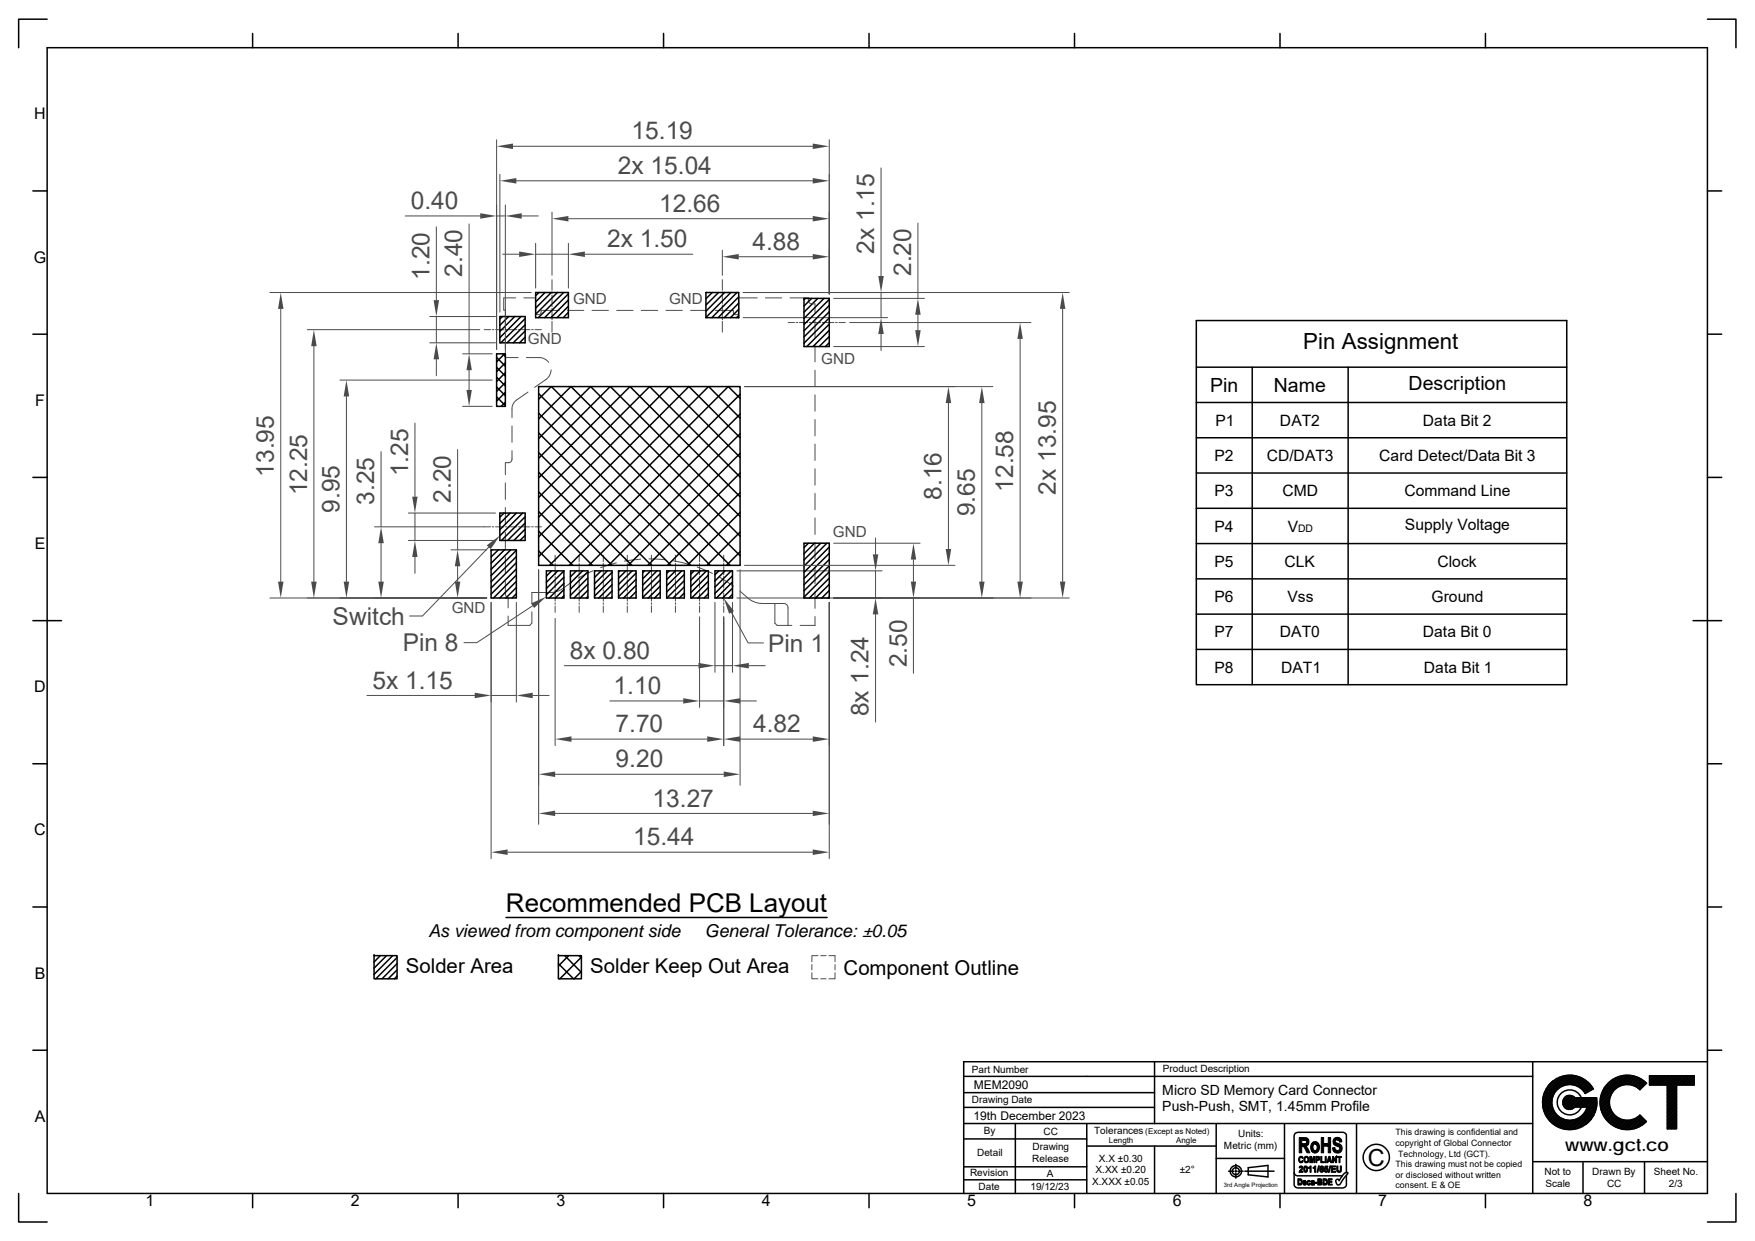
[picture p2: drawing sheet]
<svg xmlns="http://www.w3.org/2000/svg" width="297mm" height="210mm" viewBox="0 0 297 210" stroke-linecap="round" stroke-linejoin="round" font-family="sans-serif">
<path d="M84.6 29.5v23.3M87.4 30.6h50.2M140.4 29.5v20.2" fill="none" stroke="#4b4b4b" stroke-width=".17"/>
<g fill="#4b4b4b">
<path d="M84.6 30.6l2.8-.5v1z"/>
<path d="M137.6 30.1l2.8 .5-2.8 .5z"/>
</g>
<g fill="none" stroke="#4b4b4b" stroke-width=".17">
<path d="M149.1 28.4v18.3M85.5 57.2v3.3h2.2M87.3 50.4h-2v2.1h.2v3.3M88.6 50.4h2.1v2.4a.5 .5 0 0 0 .6 .4 .5 .5 0 0 0 .3-.7h3M96 52.5h2.8M100.2 52.5h2.8M104.4 52.5h2.7M108.5 52.5h2.8M112.7 52.5h2.8M116.9 52.5h2.8M125.8 53.7h24.4M125.8 49.5h24.4"/>
<path d="M128.2 50.4h-3.2v2.4a.49 .49 0 0 1-.6 .4 .49 .49 0 0 1-.3-.7h-3M129.5 50.4h2.8M133.7 50.4h3.1a.81 .81 0 0 0 .5 1h.1M137.9 51.4v1.5M137.9 54.3v2.8M137.9 58.5v2.7M149.1 49.5v4.2M149.1 56.5v2.8M86.7 76.2v1.5a.55 .55 0 0 1-.6 .6h-.6v2M86.7 72.1v2.8M89.1 60.5h2.1a2 2 0 0 1 1.7 .8M89.4 66.3l-2 1.4a1.85 1.85 0 0 0-.7 1.5v1.5"/>
<path d="M93.3 62.6a2.13 2.13 0 0 1-.9 1.6l-1.9 1.3M137.9 62.6v2.8M137.9 66.8v2.8M137.9 71v2.8M137.9 75.1v2.8M137.9 79.3v2.8M85.5 98.4v2l.2 .5 .3 .4v1.6M85.5 81.7v2.8M85.5 85.9v2.8M85.5 90.1v2.7M85.5 94.2v2.8M96.7 98.5l-.2 .2a4.9 4.9 0 0 1-3.4 1.6h-3.1v1.9"/>
<path d="M100.4 96.6l-2.5 1.2M104.3 95.2l-2.6 .8M108.4 94.6l-2.7 .3M109.8 94.6l2.8 .1M114 94.9l2.7 .6M118 95.9l2.6 1.1M121.8 97.7l2.3 1.5M137.9 83.5v2.8M137.9 87.6v2.8M137.9 91.8v2.8M137.9 96v2.8M90 103.5v1.9l-.3 .4h-3.7v-1.6"/>
<path d="M125.2 100l.2 .2a5.5 5.5 0 0 0 3.1 1.9h4.1a.71 .71 0 0 1 .8 .8v2.9M131.1 102.1v3.3l.4 .4h2.5M137.9 100.1v2.8M137.9 104.3v1.5h-2.5"/>
</g>
<g fill="#4b4b4b">
<path d="M149.1 53.7l.5 2.8h-.9z"/>
<path d="M148.7 46.7h.9l-.5 2.8z"/>
</g>
<path d="M155.4 37.7v12.8M141.1 58.6h15.4M141.1 50.5h15.4M155.4 53.3v2.6" fill="none" stroke="#4b4b4b" stroke-width=".17"/>
<g fill="#4b4b4b">
<path d="M154.9 55.9h.9l-.4 2.7z"/>
<path d="M155.4 50.5l.4 2.8h-.9z"/>
</g>
<path d="M124.7 96.6h24.6M148.2 91v2.8M148.2 96.6v4.6M124.7 101.2h24.6M148.2 104v18.2" fill="none" stroke="#4b4b4b" stroke-width=".17"/>
<g fill="#4b4b4b">
<path d="M147.7 93.8h1l-.5 2.8z"/>
<path d="M148.2 101.2l.5 2.8h-1z"/>
</g>
<path d="M141.1 91.9h14.6M154.6 94.7v3.7M141.1 101.2h14.6M154.6 101.2v12.7" fill="none" stroke="#4b4b4b" stroke-width=".17"/>
<g fill="#4b4b4b">
<path d="M154.6 91.9l.5 2.8h-.9z"/>
<path d="M154.2 98.4h.9l-.5 2.8z"/>
</g>
<path d="M84.1 23.7v35.4M86.8 24.8h50.8M140.4 23.7v26" fill="none" stroke="#4b4b4b" stroke-width=".17"/>
<g fill="#4b4b4b">
<path d="M137.6 24.3l2.8 .5-2.8 .4z"/>
<path d="M84.1 24.8l2.7-.5v.9z"/>
</g>
<path d="M93.4 35.9v10.7M96.2 37h41.4M140.4 35.9v13.8" fill="none" stroke="#4b4b4b" stroke-width=".17"/>
<g fill="#4b4b4b">
<path d="M137.6 36.5l2.8 .5-2.8 .5z"/>
<path d="M93.4 37l2.8-.5v1z"/>
</g>
<path d="M122.3 42.3v4.3M125 43.4h12.6M140.4 42.3v7.4" fill="none" stroke="#4b4b4b" stroke-width=".17"/>
<g fill="#4b4b4b">
<path d="M137.6 43l2.8 .4-2.8 .5z"/>
<path d="M122.3 43.4l2.7-.4v.9z"/>
</g>
<path d="M73.9 38.4v12.4M72.7 53.6h11.2M72.7 58h11.2M73.9 53.6v4.4M73.9 60.8v2.8" fill="none" stroke="#4b4b4b" stroke-width=".17"/>
<g fill="#4b4b4b">
<path d="M73.9 58l.4 2.8h-.9z"/>
<path d="M73.4 50.8h.9l-.4 2.8z"/>
</g>
<path d="M64.5 76.4v12.7M63.4 89.1h18.5M64.5 91.9v6.5M63.4 101.2h19" fill="none" stroke="#4b4b4b" stroke-width=".17"/>
<g fill="#4b4b4b">
<path d="M64 98.4h1l-.5 2.8z"/>
<path d="M64.5 89.1l.5 2.8h-1z"/>
</g>
<path d="M70.2 71.6v12.4M69.1 86.8h14.8M69.1 91.4h14.8M70.2 86.8v4.6M70.2 94.2v2.8" fill="none" stroke="#4b4b4b" stroke-width=".17"/>
<g fill="#4b4b4b">
<path d="M70.2 91.4l.5 2.8h-.9z"/>
<path d="M69.8 84h.9l-.5 2.8z"/>
</g>
<path d="M77.4 76.1v16.9M76.3 93h6.1M77.4 95.8v2.6M76.3 101.2h5.8" fill="none" stroke="#4b4b4b" stroke-width=".17"/>
<g fill="#4b4b4b">
<path d="M77 98.4h.9l-.5 2.8z"/>
<path d="M77.4 93l.5 2.8h-.9z"/>
</g>
<path d="M57.5 64.3h25.8M58.6 67.1v31.3M57.5 101.2h24.9" fill="none" stroke="#4b4b4b" stroke-width=".17"/>
<g fill="#4b4b4b">
<path d="M58.2 98.4h.9l-.5 2.8z"/>
<path d="M58.6 64.3l.5 2.8h-.9z"/>
</g>
<path d="M62.1 117.7h18.2M83.1 117.7h4.3M83.1 101.9v16.9M87.4 101.9v16.9M90.2 117.7h2.7" fill="none" stroke="#4b4b4b" stroke-width=".17"/>
<g fill="#4b4b4b">
<path d="M87.4 117.7l2.8-.5v.9z"/>
<path d="M80.3 117.2l2.8 .5-2.8 .4z"/>
</g>
<path d="M95.5 112.6h22.7M121 101.9v11.9M121 112.6h3M124 101.9v11.9M126.7 112.6h2.8" fill="none" stroke="#4b4b4b" stroke-width=".17"/>
<g fill="#4b4b4b">
<path d="M124 112.6l2.7-.4v.9z"/>
<path d="M118.2 112.2l2.8 .4-2.8 .5z"/>
</g>
<path d="M103.2 118.6h12.4M118.4 104.4v15.3M118.4 118.6h4.1M122.5 104.4v15.3M125.3 118.6h2.7" fill="none" stroke="#4b4b4b" stroke-width=".17"/>
<g fill="#4b4b4b">
<path d="M122.5 118.6l2.8-.5v.9z"/>
<path d="M115.6 118.1l2.8 .5-2.8 .4z"/>
</g>
<path d="M94 104.6v21.6M122.5 104.6v21.6M96.7 125.1h23" fill="none" stroke="#4b4b4b" stroke-width=".17"/>
<g fill="#4b4b4b">
<path d="M119.7 124.6l2.8 .5-2.8 .4z"/>
<path d="M94 125.1l2.7-.5v.9z"/>
</g>
<path d="M122.5 104.4v21.8M140.4 101.9v24.3M125.3 125.1h12.3" fill="none" stroke="#4b4b4b" stroke-width=".17"/>
<g fill="#4b4b4b">
<path d="M137.6 124.6l2.8 .5-2.8 .4z"/>
<path d="M122.5 125.1l2.8-.5v.9z"/>
</g>
<g fill="none" stroke="#4b4b4b" stroke-width=".17">
<path d="M82 55.8h1M83.3 55.8h.3M83.9 55.8h1.4M85.5 55.8h.3M86.1 55.8h1.4M87.8 55.8h.2M88.3 55.8h1.4M90 55.8h.3M90.6 55.8h1M93.4 47.3v1.8M93.4 49.4v.3M93.4 49.9v1.4"/>
<path d="M93.4 51.6v.3M93.4 52.2v1.4M93.4 53.8v.3M93.4 54.4v1.8M122.3 47.3v1.8M122.3 49.4v.3M122.3 49.9v1.4M122.3 51.6v.3M122.3 52.2v1.4M122.3 53.8v.3M122.3 54.4v1.8M133.4 54.6h1.1"/>
<path d="M134.7 54.6h.3M135.3 54.6h1.4M137 54.6h.2M137.5 54.6h1.4M139.2 54.6h.3M139.8 54.6h1.3M141.4 54.6h.3M142 54.6h1.1M82 89.1h1M83.3 89.1h.3M83.9 89.1h1.4M85.5 89.1h.3"/>
<path d="M86.1 89.1h1.4M87.8 89.1h.2M88.3 89.1h1.4M90 89.1h.3M90.6 89.1h1M94 93.9v1.1M94 95.3v.3M94 95.9v1.4M94 97.5v.3M94 98.1v1.4M94 99.8v.2M98 93.9v1.1"/>
<path d="M98 95.3v.3M98 95.9v1.4M98 97.5v.3M98 98.1v1.4M98 99.8v.2M102.1 93.9v1.1M102.1 95.3v.3M102.1 95.9v1.4M102.1 97.5v.3M102.1 98.1v1.4M102.1 99.8v.2M106.2 93.9v1.1"/>
<path d="M106.2 95.3v.3M106.2 95.9v1.4M106.2 97.5v.3M106.2 98.1v1.4M106.2 99.8v.2M110.3 93.9v1.1M110.3 95.3v.3M110.3 95.9v1.4M110.3 97.5v.3M110.3 98.1v1.4M110.3 99.8v.2M114.3 93.9v1.1"/>
<path d="M114.3 95.3v.3M114.3 95.9v1.4M114.3 97.5v.3M114.3 98.1v1.4M114.3 99.8v.2M118.4 93.9v1.1M118.4 95.3v.3M118.4 95.9v1.4M118.4 97.5v.3M118.4 98.1v1.4M118.4 99.8v.2M122.5 93.9v1.1"/>
<path d="M122.5 95.3v.3M122.5 95.9v1.4M122.5 97.5v.3M122.5 98.1v1.4M122.5 99.8v.2M83.1 101.9v43.4M94 100.3v1.4M94 102v.3M94 102.5v1.1M98 100.3v1.4M98 102v.3M98 102.5v1.1"/>
<path d="M102.1 100.3v1.4M102.1 102v.3M102.1 102.5v1.1M106.2 100.3v1.4M106.2 102v.3M106.2 102.5v1.1M110.3 100.3v1.4M110.3 102v.3M110.3 102.5v1.1M114.3 100.3v1.4M114.3 102v.3M114.3 102.5v1.1"/>
<path d="M118.4 100.3v1.4M118.4 102v.3M118.4 102.5v1.1M122.5 100.3v1.4M122.5 102v.3M122.5 102.5v1.1M140.4 101.9v43.4M85.9 144.2h51.7"/>
</g>
<g fill="#4b4b4b">
<path d="M137.6 143.7l2.8 .5-2.8 .5z"/>
<path d="M83.1 144.2l2.8-.5v1z"/>
</g>
<g fill="none" stroke="#000" stroke-width=".25">
<path d="M84.6 53.6h4.3v4.4h-4.3zM85 53.6l-.4 .4M86.1 53.6l-1.5 1.4M87.1 53.6l-2.5 2.5M88.2 53.6l-3.6 3.5M88.9 55l-3.1 3M88.9 53.9l-4.1 4.1M88.9 56l-2 2M88.9 57.1l-1 .9M90.7 49.5h5.5v4.2h-5.5zM91.2 49.5l-.5 .5M92.2 49.5l-1.5 1.6"/>
<path d="M93.3 49.5l-2.6 2.6M94.3 49.5l-3.6 3.7M95.4 49.5l-4.3 4.2M96.2 50.8l-3 2.9M96.2 49.7l-4 4M96.2 51.8l-1.9 1.9M96.2 52.9l-.9 .8M119.5 49.5h5.5v4.2h-5.5zM119.5 49.5h.1M120.5 49.5l-1 1.1M121.6 49.5l-2.1 2.1M122.6 49.5l-3.1 3.1"/>
<path d="M123.7 49.5l-4.2 4.2M124.7 49.5l-4.2 4.2M125 51.3l-2.4 2.4M125 52.3l-1.4 1.4M125 53.4l-.3 .3M125 50.2l-3.5 3.5M136.1 50.5h4.3v8.1h-4.3zM136.3 50.5l-.2 .2M137.4 50.5l-1.3 1.3M138.4 50.5l-2.3 2.3M139.5 50.5l-3.4 3.4M140.4 50.7l-4.3 4.2"/>
<path d="M140.4 51.7l-4.3 4.3M140.4 52.8l-4.3 4.2M140.4 53.8l-4.3 4.3M140.4 54.8l-3.9 3.8M140.4 55.9l-2.8 2.7M140.4 58l-.7 .6M140.4 56.9l-1.8 1.7M83.1 93h4.3v8.2h-4.3zM83.3 93l-.2 .2M84.3 93l-1.2 1.2M84.6 86.8h4.3v4.6h-4.3zM85.3 86.8l-.7 .7"/>
<path d="M85.4 93l-2.3 2.3M86.4 86.8l-1.8 1.8M86.4 93l-3.3 3.3M87.4 93.1l-4.3 4.3M87.4 94.2l-4.3 4.2M87.4 95.2l-4.3 4.3M87.4 96.3l-4.3 4.2M87.4 86.8l-2.8 2.8M87.4 97.3l-3.9 3.9M87.4 98.4l-2.8 2.8M87.4 99.4l-1.8 1.8M88.5 86.8l-3.9 3.9"/>
<path d="M88.9 87.4l-4 4M88.9 88.5l-3 2.9M88.9 89.5l-1.9 1.9M88.9 90.6l-.9 .8M92.5 96.6h2.9v4.6h-2.9zM93.4 96.6l-.9 .9M94.4 96.6l-1.9 1.9M95.4 96.6l-2.9 3M95.4 97.7l-2.9 2.9M95.4 98.7l-2.4 2.5M95.4 99.8l-1.4 1.4M96.5 96.6h3v4.6h-3z"/>
<path d="M97.6 96.6l-1.1 1M98.6 96.6l-2.1 2M99.5 98.8l-2.3 2.4M99.5 99.9l-1.3 1.3M99.5 96.7l-3 3M99.5 97.8l-3 2.9M100.6 96.6h3v4.6h-3zM100.7 96.6l-.1 .1M101.7 96.6l-1.1 1.1M102.8 96.6l-2.2 2.2M103.6 96.8l-3 3M103.6 97.9l-3 3"/>
<path d="M103.6 100l-1.2 1.2M103.6 98.9l-2.3 2.3M104.7 96.6h3v4.6h-3zM104.9 96.6l-.2 .2M105.9 96.6l-1.2 1.2M107 96.6l-2.3 2.3M107.7 97l-3 2.9M107.7 98l-3 3M107.7 99.1l-2.2 2.1M108.8 96.6h2.9v4.6h-2.9zM109.1 96.6l-.3 .3M110.1 96.6l-1.3 1.3"/>
<path d="M111.2 96.6l-2.4 2.4M111.7 97.1l-2.9 2.9M111.7 98.1l-2.9 3M111.7 99.2l-2 2M112.8 96.6h3v4.6h-3zM113.3 96.6l-.5 .4M114.3 96.6l-1.5 1.5M115.4 96.6l-2.6 2.5M115.8 98.2l-2.9 3M115.8 99.3l-1.9 1.9M115.8 97.2l-3 3M116.9 96.6h3v4.6h-3z"/>
<path d="M117.5 96.6l-.6 .5M118.5 96.6l-1.6 1.6M119.6 96.6l-2.7 2.6M119.9 97.3l-3 3M119.9 98.4l-2.8 2.8M119.9 99.4l-1.8 1.8M121 96.6h3v4.6h-3zM121.7 96.6l-.7 .6M122.7 96.6l-1.7 1.7M123.8 96.6l-2.8 2.7M124 97.4l-3 3M124 98.5l-2.7 2.7"/>
<path d="M124 99.5l-1.7 1.7M136.1 91.9h4.3v9.3h-4.3zM136.8 91.9l-.7 .8M137.9 91.9l-1.8 1.8M138.9 91.9l-2.8 2.8M140 91.9l-3.9 3.9M140.4 97.8l-3.4 3.4M140.4 98.9l-2.4 2.3M140.4 99.9l-1.3 1.3M140.4 92.6l-4.3 4.2M140.4 93.6l-4.3 4.3M140.4 94.7l-4.3 4.2"/>
<path d="M140.4 95.7l-4.3 4.3M140.4 96.8l-4.3 4.2M87.4 100.5l-.7 .7M95.4 100.8l-.3 .4M99.5 100.9l-.2 .3M103.6 101l-.2 .2M107.7 100.1l-1.1 1.1M107.7 101.2h-.1M111.7 100.2l-.9 1M115.8 100.3l-.8 .9M119.9 100.5l-.7 .7M124 100.6l-.6 .6"/>
<path d="M140.4 101l-.3 .2"/>
</g>
<path d="M125.8 49.5h55.2M137.4 51.4h.5M179.9 52.3v46.1M141.1 101.2h39.9" fill="none" stroke="#4b4b4b" stroke-width=".17"/>
<g fill="#4b4b4b">
<path d="M179.4 98.4h.9l-.4 2.8z"/>
<path d="M179.9 49.5l.4 2.8h-.9z"/>
</g>
<path d="M52 55.8h29.2M53.1 58.6v39.8M52 101.2h30.4" fill="none" stroke="#4b4b4b" stroke-width=".17"/>
<g fill="#4b4b4b">
<path d="M53.1 55.8l.5 2.8h-.9z"/>
<path d="M52.7 98.4h.9l-.5 2.8z"/>
</g>
<g fill="none" stroke="#000" stroke-width=".25">
<path d="M125 53.7h.1M202.5 54.2h62.7v61.7h-62.7zM202.5 62.1h62.7M202.5 68.1h62.7M202.5 74.1h62.7M211.9 62.1v53.8M228.2 62.1v53.8M202.5 80h62.7M202.5 86h62.7M202.5 92h62.7M202.5 97.9h62.7M202.5 103.9h62.7"/>
<path d="M202.5 109.9h62.7"/>
</g>
<path d="M82.4 92.3l2.2-1.7-1.5 2.3z" fill="#4b4b4b"/>
<path d="M82.7 92.6l-11.2 11.6h-2.2" fill="none" stroke="#4b4b4b" stroke-width=".17"/>
<path d="M122.5 101.2l1.7 2.2-.8 .5z" fill="#4b4b4b"/>
<path d="M123.8 103.6l2.8 5.2h2.6" fill="none" stroke="#4b4b4b" stroke-width=".17"/>
<path d="M89.9 102.1l2.6-1.1-2.1 1.9z" fill="#4b4b4b"/>
<path d="M85.1 43h2.8M90.7 43h5.5M90.7 41.2v7.6M96.2 41.2v7.6M99 43h18.3M90.1 102.5l-9.4 6.2h-2.2" fill="none" stroke="#4b4b4b" stroke-width=".17"/>
<g fill="#4b4b4b">
<path d="M87.9 42.6l2.8 .4-2.8 .5z"/>
<path d="M96.2 43l2.8-.4v.9z"/>
</g>
<path d="M126 65.4h35.6M160.5 68.2v24.7M126 95.7h35.6" fill="none" stroke="#4b4b4b" stroke-width=".17"/>
<g fill="#4b4b4b">
<path d="M160.1 92.9h.9l-.5 2.8z"/>
<path d="M160.5 65.4l.5 2.8h-.9z"/>
</g>
<g fill="none" stroke="#000" stroke-width=".25">
<path d="M91.2 70.9l5.4-5.5 28.7 28.6M91.2 65.4h34.1v30.3h-34.1zM91.2 66.6l29 29.1M91.2 69.9l25.7 25.8M91.2 73.2l22.4 22.5M91.2 76.6l19.1 19.1M91.2 79.9l15.7 15.8M93.3 65.4l-2.1 2.1M93.3 65.4l30.3 30.3M99.9 65.4l-8.7 8.8M100 65.4l25.3 25.3M103.3 65.4l-12.1 12.1"/>
<path d="M103.3 65.4l22 22M109.9 65.4l-18.7 18.8M110 65.4l15.3 15.3M116.6 65.4l-25.4 25.4M116.6 65.4l8.7 8.7M119.9 65.4l-28.7 28.8M120 65.4l5.3 5.3M125.3 76.7l-19 19M125.3 73.4l-22.3 22.3M125.3 70.1l-25.6 25.6M125.3 66.7l-29 29M125.3 77.4l-12-12-22.1 22.1"/>
<path d="M125.3 67.4l-2-2-30.3 30.3M91.2 80.9l15.4-15.5 18.7 18.7M91.2 83.2l12.4 12.5M91.2 86.6l9.1 9.1M91.2 89.9l5.7 5.8M91.2 93.2l2.4 2.5M125.3 93.4l-2.3 2.3M125.3 90l-5.7 5.7M125.3 86.7l-9 9M125.3 83.4l-12.3 12.3M125.3 80l-15.7 15.7"/>
</g>
<path d="M79.4 37.9v22M78.3 59.9h5M78.3 68.8h5M79.4 62.6v3.4" fill="none" stroke="#4b4b4b" stroke-width=".17"/>
<g fill="#4b4b4b">
<path d="M79 66h.9l-.5 2.8z"/>
<path d="M79.4 59.9l.5 2.7h-.9z"/>
</g>
<g fill="none" stroke="#000" stroke-width=".25">
<path d="M84.1 59.9h1.4v8.9h-1.4zM85.1 59.9l.4 .4M85.4 59.9l-1.3 1.3M84.1 60.5l1.4 1.5M84.1 62.2l1.4 1.4M84.1 63.8l1.4 1.5M84.1 65.5l1.4 1.5M84.1 67.1l1.4 1.5M85.5 68.1l-.7 .7M85.5 66.4l-1.4 1.5M85.5 64.7l-1.4 1.5M85.5 63.1l-1.4 1.4"/>
<path d="M85.5 61.4l-1.4 1.5"/>
</g>
<path d="M143.8 54.6h30.7M172.7 57.3v41.1M141.1 101.2h33.4" fill="none" stroke="#4b4b4b" stroke-width=".17"/>
<g fill="#4b4b4b">
<path d="M172.2 98.4h.9l-.4 2.8z"/>
<path d="M172.7 54.6l.4 2.7h-.9z"/>
</g>
<path d="M126 65.4h42M166.2 68.2v30.2M141.1 101.2h26.9" fill="none" stroke="#4b4b4b" stroke-width=".17"/>
<g fill="#4b4b4b">
<path d="M165.7 98.4h.9l-.4 2.8z"/>
<path d="M166.2 65.4l.4 2.8h-.9z"/>
</g>
<path d="M91.2 96.4v36.5M125.3 96.4v36.5M94 131h28.5" fill="none" stroke="#4b4b4b" stroke-width=".17"/>
<g fill="#4b4b4b">
<path d="M91.2 131l2.8-.5v1z"/>
<path d="M122.5 130.5l2.8 .5-2.8 .5z"/>
</g>
<path d="M68.6 36.5h12.7M84.1 34.7v24.4M84.1 36.5h1.4M85.5 34.7v24.4M88.3 36.5h2.8" fill="none" stroke="#4b4b4b" stroke-width=".17"/>
<g fill="#4b4b4b">
<path d="M85.5 36.5l2.8-.4v.9z"/>
<path d="M81.3 36.1l2.8 .4-2.8 .5z"/>
</g>
<path d="M45.7 49.5h44.2M47.5 52.3v46.1M45.7 101.2h36.7" fill="none" stroke="#4b4b4b" stroke-width=".17"/>
<g fill="#4b4b4b">
<path d="M47.1 98.4h.9l-.5 2.8z"/>
<path d="M47.5 49.5l.5 2.8h-.9z"/>
</g>
<g fill="none" stroke="#000" stroke-width=".25">
<path d="M8 3.2h-4.8v4.9M8 8.1h281v193.8h-281zM42.8 5.7v2.4M77.5 5.7v2.4M112.3 5.7v2.4M147.1 5.7v2.4M181.9 5.7v2.4M216.6 5.7v2.4M251.4 5.7v2.4M289 3.2h4.8v4.9M5.6 32.3h2.4M289 32.3h2.4"/>
<path d="M5.6 56.5h2.4M289 56.5h2.4M5.6 80.8h2.4M289 80.8h2.4M5.6 105h4.8M286.6 105h4.8M5.6 129.2h2.4M289 129.2h2.4M5.6 153.5h2.4M85.6 155.2h54.4M289 153.5h2.4M5.6 177.7h2.4"/>
<path d="M63.3 161.7h3.9v3.9h-3.9zM63.3 161.7h.1M64.4 161.7l-1.1 1.1M65.4 161.7l-2.1 2.1M66.5 161.7l-3.2 3.2M67.2 163.1l-2.5 2.5M67.2 162l-3.6 3.6M67.2 165.1l-.4 .5M67.2 164.1l-1.5 1.5M94.5 165.5l.2 .1M94.5 163.1l2.6 2.5M94.5 161.7h3.9v3.9h-3.9z"/>
<path d="M94.5 161.7h.1M95.6 161.7l2.8 2.8M96.2 161.7l-1.7 1.8M98 161.7l.4 .4M98.4 162l-3.6 3.6M98.4 164.4l-1.2 1.2M195.4 179.6v10.5M259.4 179.6v22.3M289 179.6h-125.9v22.3M289 177.7h2.4M163.1 182.1h96.3M163.1 190.1h96.3"/>
<path d="M163.1 192.7h20.8M163.1 197.4h20.8M163.1 187.4h32.3M163.1 184.9h32.3M163.1 199.6h20.8M171.9 190.1v11.8M183.9 190.1v11.8M183.9 193.9h21.9M195.4 193.9v8M205.8 196h11.6M205.8 190.1v11.8M207.9 198.2h.9"/>
<path d="M209 198.2h.3M209.2 197v.8M209.2 198v.3M209.2 198.5v.8M209.5 198.2h.9M210.7 198.2h4.9M211.3 197.6l3.3-.4v1.9l-3.3-.3zM217.4 190.1v11.8M219 198.4a.74 .74 0 0 0 1.1 .6h7.1M226.1 199.7l.4-.2 .2 .3 .2-.4a1.51 1.51 0 0 1 1.1-1l.1 .2-1.2 1.7a.38 .38 0 0 1-.6 .1zM227.9 198.4v-6.4l-.2-.3-.6-.1h-6.2a2.9 2.9 0 0 0-1.7 .2l-.2 .5v8.2l.1 .2 .6 .3h5.8a3.8 3.8 0 0 0 2.3-.2l.1-.2v-1.8M229.6 190.1v11.8"/>
<path d="M259.4 196.6h29.6M262.6 186.6l-1.3 1.4M262.7 186.4l-1.4 1.4M262.7 186.8l-1.3 1.3M262.7 186.1l-1.5 1.5M262.7 187.1l-1.3 1.2M262.7 185.9l-1.5 1.5M262.7 187.2l-1.2 1.3M262.8 187.4l-1.2 1.2M262.8 182.9l-.7 .8M262.8 185.5l-1.7 1.7M262.8 187.6l-1.1 1.2"/>
<path d="M262.9 187.8l-1.2 1.1M263 187.9l-1.2 1.2M263 185.1l-1.9 1.9M263.1 188.1l-1.2 1.1M263.2 188.2l-1.2 1.1M263.2 188.4l-1.1 1.1M263.4 188.5l-1.1 1.1M263.5 188.6l-1.1 1.1M263.5 182.5l-1.9 1.9M263.6 188.7l-1.1 1.2M263.7 188.9l-1.1 1.1M263.8 189l-1.1 1.1"/>
<path d="M263.9 182.3l-2.5 2.5M264 189l-1.2 1.2M264.1 189.2l-1.1 1.1M264.3 189.2l-1.2 1.2M264.3 182.1l-3 3.1M264.4 189.3l-1.1 1.2M264.6 189.4l-1.2 1.1M264.6 182l-3.4 3.5M264.8 189.4l-1.2 1.2M264.9 182l-3.8 3.8M265 189.5l-1.3 1.2M265.2 189.5l-1.3 1.3"/>
<path d="M265.2 182l-4.1 4.1M265.3 185.4l-.7 .7M265.3 189.6l-1.2 1.2M265.5 181.9l-4.4 4.4M265.6 185.3l-1.1 1.1M265.6 189.6l-1.4 1.3M265.7 181.9l-4.6 4.6M265.8 185.3l-1.3 1.4M265.8 189.6l-1.4 1.4M265.9 181.9l-4.8 4.9M266 185.4l-1.5 1.5M266.1 189.6l-1.5 1.4"/>
<path d="M266.1 182l-1.9 1.9M266.2 185.4l-1.6 1.6M266.3 185.5l-1.6 1.7M266.3 189.5l-1.5 1.6M266.4 182l-1.7 1.7M266.5 185.6l-1.7 1.7M266.6 182l-1.6 1.6M266.6 185.8a1.26 1.26 0 0 0-1.8-.1 1.19 1.19 0 0 0-.2 1.3 1.19 1.19 0 0 0 1.1 .7l.9-.4M266.6 187.3h2M266.6 185.7l-1.7 1.7M266.7 189.4l-1.7 1.7M266.7 182.1l-1.4 1.4"/>
<path d="M266.8 185.7l-1.8 1.8M266.9 182.1l-1.4 1.4M267 185.7l-1.8 1.9M267.1 189.2l-1.9 1.9M267.1 182.2l-1.3 1.3M267.3 185.7l-2 2M267.3 182.2l-1.3 1.3M267.5 182.3l-1.3 1.2M267.5 185.7l-2 2M267.6 182.4l-1.2 1.2M267.7 185.7a2.12 2.12 0 0 0-3.3-.9 2.12 2.12 0 0 0 0 3.4 2.12 2.12 0 0 0 3.3-.9M267.8 185.7l-2 2"/>
<path d="M267.8 182.4l-1.2 1.2M267.9 196.6v5.3M267.9 182.5l-1.1 1.2M268 185.7l-1.9 2M268.1 182.6l-1.2 1.2M268.2 182.7l-1.1 1.1M268.2 185.7l-1.5 1.6M268.4 182.8l-1.2 1.1M268.5 185.7l-1.6 1.6M268.5 182.9l-1.1 1.1M268.6 183l-1.1 1.1M268.7 185.7l-1.6 1.6"/>
<path d="M268.8 183.1l-1.1 1.1M268.9 183.2l-1.1 1.1M268.9 185.7l-1.5 1.6M269 183.3l-1.1 1.1M269.1 183.5l-1.1 1.1M269.2 185.7l-1.6 1.6M269.2 183.6l-1.1 1.1M269.3 183.7l-1.1 1.1M269.4 189.3l-1 .9M269.4 185.7l-1.6 1.6M269.4 183.8l-1.1 1.2M269.5 184l-.8 .8"/>
<path d="M269.6 184.1l-.4 .4M269.6 185.7l-1.5 1.6M269.7 184.2a4.6 4.6 0 0 0-7.7-.4 4.6 4.6 0 0 0 2.6 7.2 4.6 4.6 0 0 0 5.6-5.3h-3.6M269.7 184.2l-1.4 .8a3 3 0 0 0-4.8-.6 3 3 0 0 0 .7 4.7 3 3 0 0 0 4.4-1.8M269.8 188.7l-2 1.9M269.9 185.7l-1.6 1.6M270 188.2l-2.6 2.6M270.1 187.9l-3.1 3.1M270.1 185.7l-1.6 1.6M270.2 187.5l-3.5 3.5M270.2 185.9l-1.6 1.6M270.2 187.3l-3.8 3.8"/>
<path d="M270.3 186.1l-1.9 1.8M270.3 186.3l-4.9 4.8M270.3 186.7l-4.4 4.4M270.3 187l-4.2 4.1M270.3 186.5l-4.7 4.6M272.4 186.3l-1.4 1.4M272.4 186.5l-1.4 1.4M272.4 186.8l-1.3 1.3M272.4 186l-1.5 1.5M272.4 187l-1.3 1.2M272.4 183.1a4.6 4.6 0 0 1 6.3 .2l-1.1 1.1a3 3 0 0 0-4.3 0 3 3 0 0 0 0 4.3 3 3 0 0 0 4.3 0l1.1 1.1a4.6 4.6 0 0 1-6.6-.2 4.6 4.6 0 0 1 .3-6.5zM272.4 187.2l-1.2 1.2"/>
<path d="M272.5 187.4l-1.2 1.2M272.5 185.7l-1.6 1.6M272.5 187.5l-1.1 1.2M272.6 187.7l-1.2 1.2M272.6 185.4l-1.8 1.7M272.7 187.9l-1.2 1.1M272.8 188l-1.2 1.2M272.9 188.2l-1.2 1.1M272.9 184.9l-2.1 2M272.9 188.3l-1.1 1.1M273 182.6l-1.5 1.5M273.1 188.4l-1.2 1.2"/>
<path d="M273.2 188.6l-1.1 1.1M273.3 188.7l-1.1 1.1M273.4 188.8l-1.1 1.1M273.5 182.3l-2.3 2.3M273.5 188.9l-1.1 1.1M273.7 189l-1.2 1.1M273.8 189.1l-1.1 1.1M273.9 182.2l-2.8 2.8M273.9 189.2l-1.1 1.1M274.1 189.3l-1.2 1.1M274.2 182.1l-3.2 3.3M274.3 189.3l-1.2 1.2"/>
<path d="M274.4 189.4l-1.2 1.2M274.5 182l-3.6 3.7M274.6 189.5l-1.2 1.2M274.8 189.5l-1.2 1.2M274.8 182l-4 3.9M275 189.5l-1.3 1.3M275.1 181.9l-4.3 4.3M275.2 189.6l-1.3 1.3M275.3 181.9l-4.5 4.5M275.4 189.6l-1.3 1.3M275.6 181.9l-4.8 4.8M275.7 189.6l-1.4 1.4"/>
<path d="M275.8 182l-2.1 2M276 189.5l-1.6 1.5M276 182l-1.8 1.7M276.2 182l-1.6 1.6M276.3 189.4l-1.6 1.7M276.4 182l-1.5 1.5M276.6 182.1l-1.4 1.4M276.6 189.3l-1.8 1.8M276.8 182.1l-1.4 1.4M276.9 182.2l-1.3 1.3M277.1 182.3l-1.3 1.2M277.2 189l-2.1 2.1"/>
<path d="M277.3 182.3l-1.2 1.3M277.4 182.4l-1.2 1.2M277.6 182.5l-1.2 1.2M277.6 188.8l-2.3 2.3M277.7 182.6l-1.1 1.1M277.8 188.9l-2.3 2.2M277.9 189l-2.1 2.1M277.9 182.7l-1.1 1.1M278 189.1l-2 2M278 182.8l-1.1 1.1M278.1 189.2l-1.8 1.8M278.2 182.8l-1.1 1.2"/>
<path d="M278.2 189.4l-1.6 1.6M278.3 183l-1.1 1.1M278.3 196.6v5.3M278.4 189.5l-1.4 1.3M278.4 183.1l-1.1 1.1M278.5 189.6l-1.1 1.1M278.6 183.2l-1.1 1.1M278.6 189.7l-.7 .7M279.2 182h7.5v1.6h-2.9v7.4h-1.6v-7.4h-3zM279.2 182v.1M279.5 182l-.3 .3M279.7 182l-.5 .5"/>
<path d="M279.9 182l-.7 .8M280.2 182l-1 1M280.4 182l-1.2 1.2M280.6 182l-1.4 1.5M280.9 182l-1.6 1.6M281.1 182l-1.6 1.6M281.3 182l-1.5 1.6M281.6 182l-1.6 1.6M281.8 182l-1.6 1.6M282 182l-1.5 1.6M282.3 182l-1.6 1.6M282.5 182l-1.6 1.6"/>
<path d="M282.7 182l-1.5 1.6M283 182l-1.6 1.6M283.2 182l-1.5 1.6M283.5 182l-1.6 1.6M283.7 182l-1.6 1.6M283.8 190.4l-.6 .6M283.8 190.2l-.9 .8M283.8 189.9l-1.1 1.1M283.8 189.7l-1.3 1.3M283.8 189.5l-1.6 1.5M283.8 190.9l-.1 .1M283.8 190.7l-.4 .3"/>
<path d="M283.8 183.8l-1.6 1.6M283.8 184.1l-1.6 1.5M283.8 184.3l-1.6 1.6M283.8 184.5l-1.6 1.6M283.8 184.8l-1.6 1.5M283.8 185l-1.6 1.6M283.8 185.3l-1.6 1.5M283.8 185.5l-1.6 1.6M283.8 185.7l-1.6 1.6M283.8 186l-1.6 1.5M283.8 186.2l-1.6 1.6M283.8 186.4l-1.6 1.6"/>
<path d="M283.8 186.7l-1.6 1.5M283.8 186.9l-1.6 1.6M283.8 187.1l-1.6 1.6M283.8 187.4l-1.6 1.5M283.8 187.6l-1.6 1.6M283.8 187.8l-1.6 1.6M283.8 188.1l-1.6 1.5M283.8 188.3l-1.6 1.6M283.8 188.5l-1.6 1.6M283.8 188.8l-1.6 1.5M283.8 189l-1.6 1.6M283.8 189.2l-1.6 1.6"/>
<path d="M283.9 182l-1.7 1.8M284.2 182l-2 2M284.4 182l-2.2 2.2M284.6 182l-2.4 2.5M284.9 182l-2.7 2.7M285.1 182l-2.9 2.9M285.3 182l-3.1 3.2M285.6 182l-1.6 1.6M285.8 182l-1.6 1.6M286 182l-1.5 1.6M286.3 182l-1.6 1.6M286.5 182l-1.6 1.6"/>
<path d="M286.7 182.7l-.8 .9M286.7 182.5l-1.1 1.1M286.7 182.3l-1.3 1.3M286.7 182l-1.5 1.6M286.7 183.4l-.1 .2M286.7 183.2l-.3 .4M286.7 183l-.6 .6M3.2 201.9v4.9h4.8M42.8 201.9v2.5M77.5 201.9v2.5M112.3 201.9v2.5M147.1 201.9v2.5"/>
<path d="M181.9 201.9v2.5M216.6 201.9v2.5M251.4 201.9v2.5M293.8 201.9v4.9h-4.8"/>
<circle cx="209.2" cy="198.2" r=".96"/>
<circle cx="209.2" cy="198.2" r=".59"/>
<circle cx="232.9" cy="195.8" r="2.22"/>
</g>
<path d="M91.2 96.4v43.1M140.4 101.9v37.6M94 137.6h43.6M137.4 163.2v.9M137.4 164.6v1h1.1M138.5 161.7h-1.1v1M138.9 165.6h.9M138.9 161.7h.9M140.3 161.7h1v1M141.3 164.6v1h-1M141.3 163.2v.9" fill="none" stroke="#4b4b4b" stroke-width=".17"/>
<g fill="#000" stroke="#000" stroke-width=".17">
<path d="M219.9 197.4h.3l-.1 .2h-.2z" fill-rule="evenodd"/>
<path d="M219.7 199.4l.5 .1 .1 .1h-.4v.7l.4 .1-.1 .1h-.5z" fill-rule="evenodd"/>
<path d="M220 195.7h.3l.2 .1-.4 .1-.1 .2 .1 .4 .4 .1-.2 .2-.3-.1-.2-.3v-.4z" fill-rule="evenodd"/>
<path d="M220 197.4a.35 .35 0 0 1 .5 0 .35 .35 0 0 1-.1 .5l-.2 .3h.3v.2h-.6l.1-.4a.44 .44 0 0 0 .3-.6z" fill-rule="evenodd"/>
<path d="M219.9 199.6h.4l.1 .1-.1 .7-.4-.1h.2a.43 .43 0 0 0 0-.6z" fill-rule="evenodd"/>
<path d="M220.2 196.6l.2-.3 .2 .1-.1 .2z" fill-rule="evenodd"/>
<path d="M220.2 195.8h.3l.1 .2h-.2z" fill-rule="evenodd"/>
<path d="M220.6 199.9h.2l-.1 .2h.4v.1h-.4l.1 .2h.3l-.1 .1h-.3l-.1-.1z" fill-rule="evenodd"/>
<path d="M219.9 192.5h1.3l.3 .4h-1.2v.7h1.1l-.3 .4h-.8v1.1h-.4z" fill-rule="evenodd"/>
<path d="M220.7 195.9l.4-.1a.38 .38 0 0 0-.2 .4 .38 .38 0 0 0 .2 .4h.3l-.2 .2-.3-.1-.2-.4z" fill-rule="evenodd"/>
<path d="M220.6 199.8h.4l.1 .3h-.4h.2v-.1l-.3-.1z" fill-rule="evenodd"/>
<path d="M220.8 197.4l.3-.1 .1 .1-.3 .1v.6l.3 .1-.1 .2-.3-.1-.1-.2z" fill-rule="evenodd"/>
<path d="M220.4 194h.7l.6 1.1h-.5l-.5-1z" fill-rule="evenodd"/>
<path d="M220.8 195.8a.5 .5 0 0 1 .7 0 .5 .5 0 0 1 0 .7l-.4 .1 .2-.2v-.4l-.1-.1z" fill-rule="evenodd"/>
<path d="M221 197.4l.3 .1-.1 .7h-.2l.1-.2v-.4z" fill-rule="evenodd"/>
<path d="M221.3 199.9h.2l-.1 .1v.3l.4 .1-.1 .1h-.3l-.1-.1z" fill-rule="evenodd"/>
<path d="M220.6 192.9h.9v.1l-.1 .6h-1.1h.5a.34 .34 0 0 0 .3-.3 .34 .34 0 0 0-.2-.4z" fill-rule="evenodd"/>
<path d="M221.5 197.5l.2 .1-.2 .1z" fill-rule="evenodd"/>
<path d="M221.3 199.8l.3-.1 .2 .3-.5-.1z" fill-rule="evenodd"/>
<path d="M221.5 197.5l.4-.2v1.1h-.2v-.8z" fill-rule="evenodd"/>
<path d="M221.7 195.7h.3l-.2 1h-.1z" fill-rule="evenodd"/>
<path d="M222 195.7l.1 .7-.1 .3-.2-.8z" fill-rule="evenodd"/>
<path d="M222 199.8l.3-.1 .1 .2h-.3v.1l-.2-.1z" fill-rule="evenodd"/>
<path d="M222.2 197.5l.3 .1-.3 .1z" fill-rule="evenodd"/>
<path d="M222.2 199.9h.2l.1 .5h-.3l.1-.2-.3-.1 .3-.1z" fill-rule="evenodd"/>
<path d="M222.3 195.7h.2l-.1 .2-.2 .8h-.2z" fill-rule="evenodd"/>
<path d="M222.5 195.7v1h-.1v-.8z" fill-rule="evenodd"/>
<path d="M222 193.4a.67 .67 0 0 1 1.2 .1l-.6 .1a.61 .61 0 0 0-.4 .5 .61 .61 0 0 0 .4 .6h-.6l-.2-.7z" fill-rule="evenodd"/>
<path d="M222.2 197.5l.5-.2v1.1h-.2v-.8z" fill-rule="evenodd"/>
<path d="M223.2 197.3h.1l-.2 1.1h-.2z" fill-rule="evenodd"/>
<path d="M222.7 195.7h.5l.2 .1h-.5v.4h.5l-.2 .1h-.3v.4h-.2z" fill-rule="evenodd"/>
<path d="M222.6 193.6l.6-.1a.92 .92 0 0 1 0 1.1 .92 .92 0 0 1-1 .4l-.2-.3h.6a.63 .63 0 0 0 .3-.6 .63 .63 0 0 0-.3-.5z" fill-rule="evenodd"/>
<path d="M223 195.8h.4v.4h-.5l.3-.1-.1-.2z" fill-rule="evenodd"/>
<path d="M223 199.4l.6 .1 .1 .1h-.5v.3h.5h-.1l.1 .2h-.5v.2h.6l-.2 .2h-.6z" fill-rule="evenodd"/>
<path d="M223.3 199.6h.4v.3h-.5l.3-.1v-.2z" fill-rule="evenodd"/>
<path d="M223.5 195.7h.2v.9h.5v.1h-.7z" fill-rule="evenodd"/>
<path d="M223.6 197.7h.3h-.3z" fill-rule="evenodd"/>
<path d="M223.5 197.4l.3-.1 .2 .1-.4 .1v.2l.4 .1-.4 .1v.2l.1 .1h-.3v-.1z" fill-rule="evenodd"/>
<path d="M223.7 197.8h.3a.34 .34 0 0 1 0 .4 .34 .34 0 0 1-.5 .1l-.1-.1 .4-.1z" fill-rule="evenodd"/>
<path d="M223.7 197.4h.3v.1z" fill-rule="evenodd"/>
<path d="M223.6 192.5h.4v1l.8 .4h-.8v1.2h-.4z" fill-rule="evenodd"/>
<path d="M223.9 199.4l.5 .1 .2 .1h-.5v.7l.5 .1-.1 .1h-.6z" fill-rule="evenodd"/>
<path d="M224.3 195.7h.2v1h-.2z" fill-rule="evenodd"/>
<path d="M224.1 198.1l.6 .1-.4 .2z" fill-rule="evenodd"/>
<path d="M224.4 197.7h.2z" fill-rule="evenodd"/>
<path d="M224.2 199.6h.4v.8l-.5-.1h.3l.1-.2v-.4z" fill-rule="evenodd"/>
<path d="M224.5 197.8h.2v.4h-.2l.1-.1z" fill-rule="evenodd"/>
<path d="M224.3 197.3h.4v.2h-.3v.2l.3 .1-.5 .1z" fill-rule="evenodd"/>
<path d="M225.1 197.3h.1l-.2 1.1h-.2z" fill-rule="evenodd"/>
<path d="M224.9 195.7h.2l-.2 .6 .3 .2h-.4l-.1 .2h-.1z" fill-rule="evenodd"/>
<path d="M225.1 195.7l.3 1h-.2v-.2l-.3-.2h.2l-.1-.4z" fill-rule="evenodd"/>
<path d="M224.8 192.5h.4v2.6h-.4v-1.2l-.8-.4h.8z" fill-rule="evenodd"/>
<path d="M224.8 199.4h.7v.2h-.5v.3h.4v.2h-.4v.2h.5v.2h-.7z" fill-rule="evenodd"/>
<path d="M225.5 195.7h.2v1h-.2z" fill-rule="evenodd"/>
<path d="M225.7 195.7l.4 .7v.3l-.4-.7z" fill-rule="evenodd"/>
<path d="M225.5 194.2h.4l.1 .3 .4 .2h-.7z" fill-rule="evenodd"/>
<path d="M225.3 197.3h.8v.1h-.6v.3h.5v.2h-.5v.3h.6v.2h-.8z" fill-rule="evenodd"/>
<path d="M226.1 195.7v1h.1v-1z" fill-rule="evenodd"/>
<path d="M225.7 192.8a.79 .79 0 0 1 1.3 .1h-.7a.28 .28 0 0 0-.3 .3 .28 .28 0 0 0 .3 .2 .82 .82 0 0 1 .8 1.2 .82 .82 0 0 1-1.4 .1h.7a.38 .38 0 0 0 .4-.5 .38 .38 0 0 0-.5-.3l-.3-.1a.77 .77 0 0 1-.3-1z" fill-rule="evenodd"/>
<path d="M226.3 197.3h.1l.1 .8 .2 .1h-.4z" fill-rule="evenodd"/>
<path d="M226.3 192.9h.7l.1 .3h-.4l-.2-.3z" fill-rule="evenodd"/>
<path d="M226.8 197.3h.2v.8a.42 .42 0 0 1-.6 .2l-.1-.1 .5-.1z" fill-rule="evenodd"/>
<path d="M226.4 195.7h.7v.1h-.3v.9h-.2v-.9h-.2z" fill-rule="evenodd"/>
<path d="M220.9 200.3l.2 .1h-.3z" fill-rule="evenodd"/>
<path d="M221.7 200.2l.1 .1v.1h-.3z" fill-rule="evenodd"/>
<path d="M221.9 200.4l.4 .1h-.2z" fill-rule="evenodd"/>
<path d="M221.9 200.2h.4h-.2v.2h.4v.1l-.6-.1z" fill-rule="evenodd"/>
<path d="M222.6 200h.3v.2h-.3z" fill-rule="evenodd"/>
<path d="M223.4 200.1h.3l.1 .2h-.6h.4l-.1-.2z" fill-rule="evenodd"/>
</g>
<g fill="#4b4b4b">
<path d="M137.6 137.2l2.8 .4-2.8 .5z"/>
<path d="M91.2 137.6l2.8-.4v.9z"/>
</g>
<text font-size="4.4" x="85.6" y="154.3">Recommended PCB Layout</text>
<g font-size="4.1" fill="#4b4b4b">
<text x="106.9" y="23.6">15.19</text>
<text x="104.6" y="29.4">2x 15.04</text>
<text x="69.5" y="35.4">0.40</text>
<text x="111.6" y="35.8">12.66</text>
<text x="102.8" y="41.9">2x 1.50</text>
<text x="72.7" y="47.3" transform="rotate(-90 72.7 47.3)">1.20</text>
<text x="78.2" y="46.9" transform="rotate(-90 78.2 46.9)">2.40</text>
<text x="127.3" y="42.3">4.88</text>
<text x="148" y="42.9" transform="rotate(-90 148 42.9)">2x 1.15</text>
<text x="154.2" y="46.7" transform="rotate(-90 154.2 46.7)">2.20</text>
<text x="46.4" y="80.7" transform="rotate(-90 46.4 80.7)">13.95</text>
<text x="52" y="83.8" transform="rotate(-90 52 83.8)">12.25</text>
<text x="69.1" y="80.6" transform="rotate(-90 69.1 80.6)">1.25</text>
<text x="171.5" y="83.2" transform="rotate(-90 171.5 83.2)">12.58</text>
<text x="178.7" y="83.7" transform="rotate(-90 178.7 83.7)">2x 13.95</text>
<text x="57.5" y="86.8" transform="rotate(-90 57.5 86.8)">9.95</text>
<text x="63.3" y="85.4" transform="rotate(-90 63.3 85.4)">3.25</text>
<text x="76.3" y="85" transform="rotate(-90 76.3 85)">2.20</text>
<text x="159.4" y="84.6" transform="rotate(-90 159.4 84.6)">8.16</text>
<text x="165" y="87.3" transform="rotate(-90 165 87.3)">9.65</text>
<text x="56.3" y="105.7">Switch</text>
<text x="68.2" y="110.2">Pin 8</text>
<text x="96.5" y="111.5">8x 0.80</text>
<text x="130" y="110.3">Pin 1</text>
<text x="153.5" y="112.9" transform="rotate(-90 153.5 112.9)">2.50</text>
<text x="63" y="116.5">5x 1.15</text>
<text x="103.9" y="117.4">1.10</text>
<text x="104.2" y="123.9">7.70</text>
<text x="127.5" y="123.9">4.82</text>
<text x="147" y="121.2" transform="rotate(-90 147 121.2)">8x 1.24</text>
<text x="104.2" y="129.8">9.20</text>
<text x="110.4" y="136.5">13.27</text>
<text x="107.1" y="143">15.44</text>
</g>
<text font-size="4" x="231.5" y="197.3">C</text>
<text font-size="3.8" x="220.6" y="59.1">Pin Assignment</text>
<g font-size="3.5">
<text x="68.7" y="164.6">Solder Area</text>
<text x="99.9" y="164.6">Solder Keep Out Area</text>
<text x="142.8" y="164.9">Component Outline</text>
</g>
<g font-size="3.3">
<text x="238.4" y="66">Description</text>
<text x="204.8" y="66.3">Pin</text>
<text x="215.6" y="66.3">Name</text>
</g>
<g font-size="3">
<text x="72.5" y="158.6">As viewed from component side</text>
<text x="119.3" y="158.6">General Tolerance: ±0.05</text>
<text x="264.9" y="194.8">www.gct.co</text>
</g>
<g font-size="2.7">
<text x="5.8" y="20.2">H</text>
<text x="5.7" y="44.4">G</text>
<text x="5.9" y="68.7">F</text>
<text x="5.9" y="92.9">E</text>
<text x="5.8" y="117.1">D</text>
<text x="5.8" y="141.4">C</text>
<text x="5.9" y="165.6">B</text>
<text x="5.9" y="189.8">A</text>
<text x="24.6" y="204.1">1</text>
<text x="59.4" y="204.1">2</text>
<text x="94.2" y="204.1">3</text>
<text x="128.9" y="204.1">4</text>
<text x="163.7" y="204.1">5</text>
<text x="198.5" y="204.1">6</text>
<text x="233.3" y="204.1">7</text>
<text x="268" y="204.1">8</text>
</g>
<g font-size="2.6" fill="#4b4b4b">
<text x="97" y="51.4">GND</text>
<text x="113.2" y="51.4">GND</text>
<text x="89.3" y="58.3">GND</text>
<text x="139" y="61.6">GND</text>
<text x="141" y="90.9">GND</text>
<text x="76.5" y="103.8">GND</text>
</g>
<g font-size="2.6">
<text x="205.7" y="72">P1</text>
<text x="214.4" y="78">CD/DAT3</text>
<text x="216.6" y="72">DAT2</text>
<text x="233.4" y="78">Card Detect/Data Bit 3</text>
<text x="240.8" y="72">Data Bit 2</text>
<text x="205.5" y="84">P3</text>
<text x="205.6" y="78">P2</text>
<text x="217.1" y="84">CMD</text>
<text x="237.7" y="84">Command Line</text>
<text x="205.5" y="89.9">P4</text>
<text x="218" y="89.9">V</text>
<text x="237.8" y="89.7">Supply Voltage</text>
<text x="205.5" y="95.9">P5</text>
<text x="217.4" y="95.9">CLK</text>
<text x="243.3" y="95.9">Clock</text>
<text x="205.5" y="101.9">P6</text>
<text x="217.9" y="101.9">Vss</text>
<text x="242.3" y="101.9">Ground</text>
<text x="205.5" y="107.9">P7</text>
<text x="216.6" y="107.8">DAT0</text>
<text x="240.8" y="107.8">Data Bit 0</text>
<text x="205.5" y="113.8">P8</text>
<text x="216.8" y="113.8">DAT1</text>
<text x="241" y="113.8">Data Bit 1</text>
</g>
<g font-size="2.4">
<text x="196.7" y="185.2">Micro SD Memory Card Connector</text>
<text x="196.7" y="188.1">Push-Push, SMT, 1.45mm Profile</text>
</g>
<g font-size="2">
<text x="164.8" y="184.2">MEM2090</text>
<text x="164.7" y="189.5">19th December 2023</text>
</g>
<text font-size="1.8" x="219.7" y="89.9">DD</text>
<g font-size="1.7">
<text x="164.5" y="181.6">Part Number</text>
<text x="196.8" y="181.4">Product Description</text>
<text x="164.5" y="186.7">Drawing Date</text>
<text x="166.5" y="191.8">By</text>
<text x="185.2" y="191.8">Tolerances</text>
<text x="165.4" y="195.7">Detail</text>
<text x="174.7" y="196.7">Release</text>
<text x="174.8" y="194.7">Drawing</text>
<text x="176.6" y="192">CC</text>
<text x="186" y="196.6">X.X ±0.30</text>
<text x="207.2" y="194.4">Metric (mm)</text>
<text x="209.5" y="192.5">Units:</text>
<text x="164.2" y="199.1">Revision</text>
<text x="165.6" y="201.3">Date</text>
<text x="174.4" y="201.3">19/12/23</text>
<text x="177.2" y="199.1">A</text>
<text x="184.8" y="200.5">X.XXX ±0.05</text>
<text x="185.4" y="198.5">X.XX ±0.20</text>
<text x="199.7" y="198.5">±2°</text>
<text x="261.4" y="198.8">Not to</text>
<text x="261.6" y="200.8">Scale</text>
<text x="269.5" y="198.8">Drawn By</text>
<text x="272" y="200.8">CC</text>
<text x="279.9" y="198.8">Sheet No.</text>
<text x="282.5" y="200.8">2/3</text>
</g>
<g font-size="1.5">
<text x="236.2" y="193.9">copyright of Global Connector</text>
<text x="236.2" y="192.1">This drawing is confidential and</text>
<text x="236.2" y="197.5">This drawing must not be copied</text>
<text x="236.7" y="195.7">Technology, Ltd (GCT).</text>
<text x="236.2" y="201">consent. E &amp; OE</text>
<text x="236.2" y="199.2">or disclosed without written</text>
</g>
<g font-size="1.4">
<text x="193.8" y="191.8">(Except as Noted)</text>
<text x="187.7" y="193.4">Length</text>
<text x="199.1" y="193.4">Angle</text>
</g>
<text font-size="1" x="207.1" y="200.8">3rd Angle Projection</text>
</svg>
